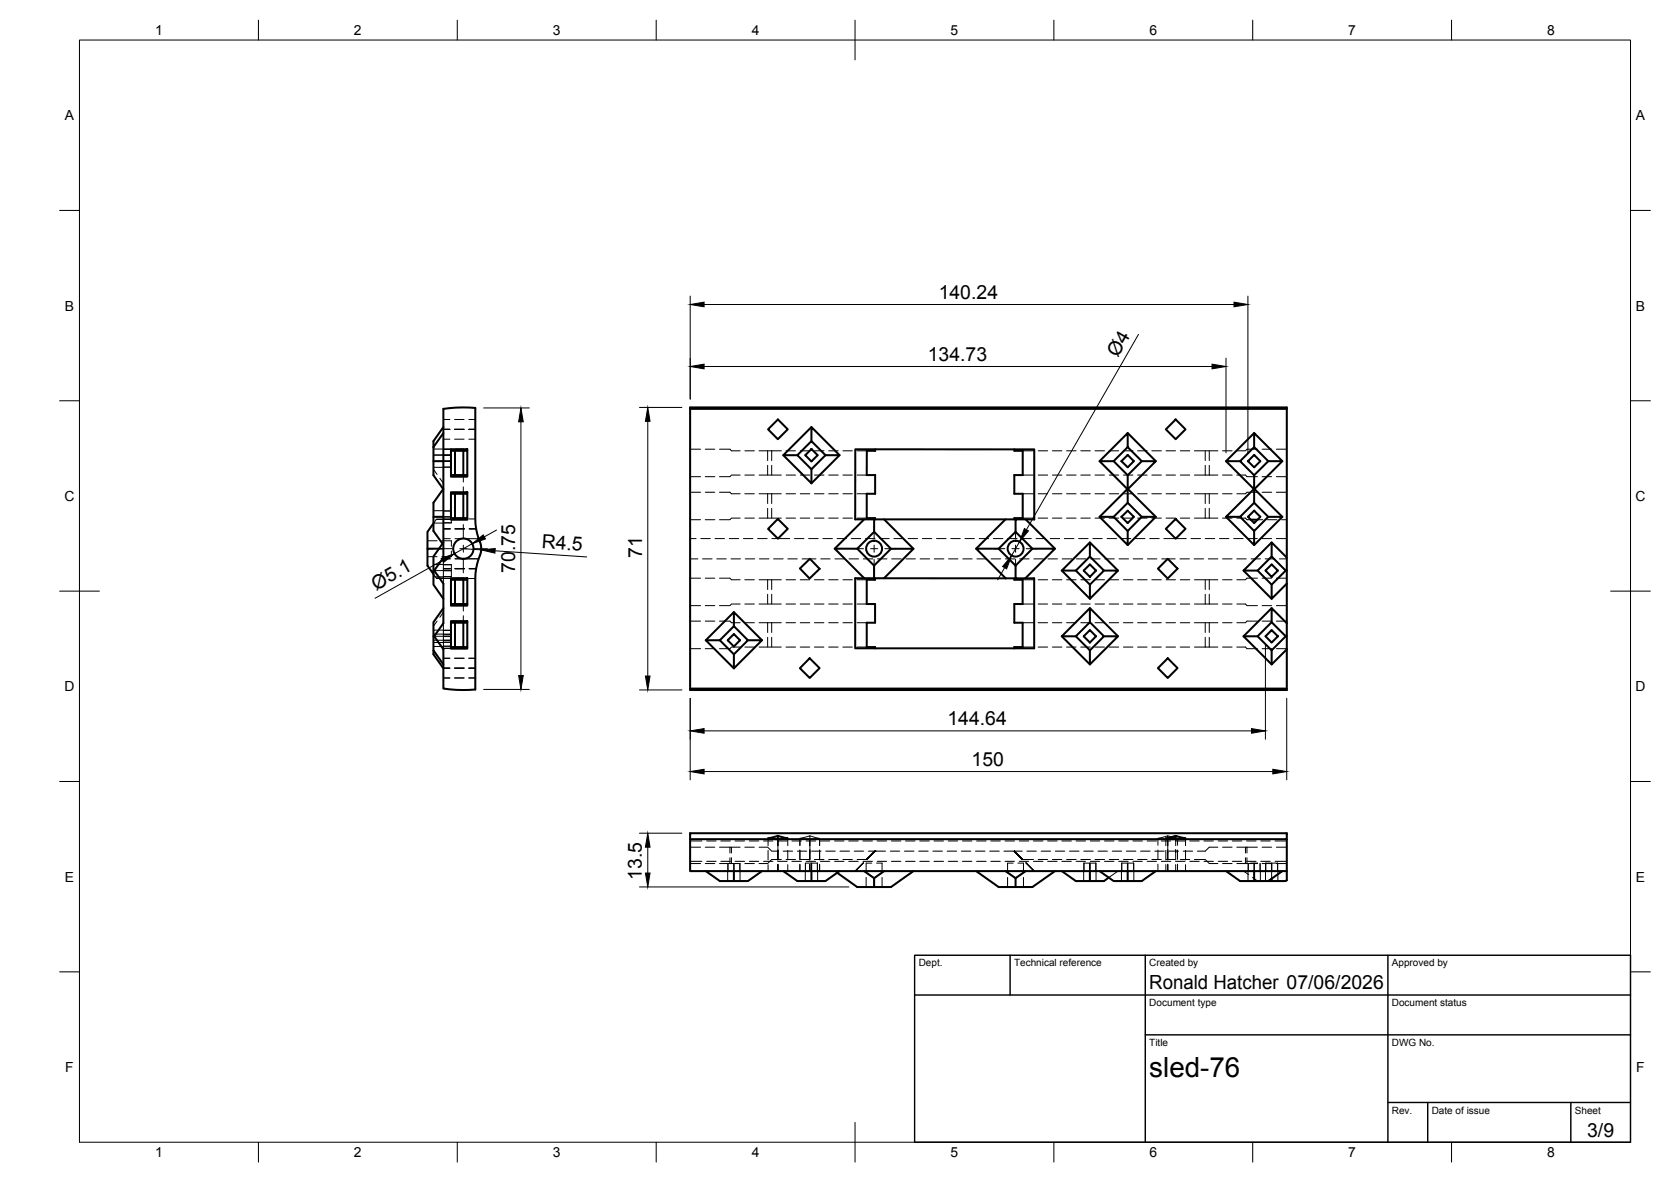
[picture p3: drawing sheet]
<svg xmlns="http://www.w3.org/2000/svg" width="420mm" height="297mm" viewBox="0 0 420 297" stroke-linecap="round" stroke-linejoin="round" font-family="sans-serif">
<!-- layer: Hidden -->
<g fill="none" stroke="#000" stroke-width=".25">
<path d="M109 114.3h4.5l-4.5 .1M109 112.8h2.5M109 117.9l.9 1.3M111.5 115.8h2v.2h-4.5M111.5 110.4h1.6M111.5 107.9h1.6M111.5 105.4h1.6M111.5 115.9h2M111.5 114.5h2M111.5 112.9h1.9M113.4 114.4l.1 1.4M113.4 112.9h-1.9h2v1.4"/>
<path d="M113.5 116l-.1 1.4M113.5 117.4h-4.5M114.3 110.4h2.4M114.3 107.9h2.4M114.3 105.4h2.4M114.6 112.9h1.9v.4M114.6 112.9h1.9M116.5 119.4v1.7M117.9 110.4h1.6M117.9 107.9h1.6M117.9 105.4h1.6M173.5 119.8h2.6"/>
<path d="M173.5 112.9h2.6M173.5 102.5h3M177.3 119.8h2.4M177.3 112.9h2.4M177.7 102.5h2.4M180.9 112.9h2.6l.4 .4h2.2M181.3 102.5h2.3M184.8 102.5h2.4M186.1 119.4h-2.2l-.4 .4h-2.6M187.3 119.4h2.4M187.3 113.3h2.4M188.4 102.5h2.4"/>
<path d="M190.9 119.4h5.6M190.9 113.3h5.6M192 102.5h2.4M193 113.3v2.4M193 116.9v2.5M194 113.3v2.4M194 116.9v2.5M195.5 102.5h2.4M197.7 119.4h2.3M197.7 113.3h2.3M199.1 102.5h2.4M201.2 119.4h2.4"/>
<path d="M201.2 113.3h2.4M202.7 102.5h2.4M204.8 119.4h2.4M204.8 113.3h2.4M206.3 102.5h2.3M208.4 119.4h2.4M208.4 113.3h2.4M209.8 102.5h2.4M211.9 119.4h2.4M211.9 113.3h2.4M213.4 102.5h2.4M215.5 119.4h2.4"/>
<path d="M215.5 113.3h2.5M217 102.5h2.4M220.6 102.5h2.3M224.1 102.5h2.4M227.7 102.5h2.4M231.3 102.5h2.4M234.8 102.5h2.4M238.4 102.5h2.4M242 102.5h2.4M245.6 102.5h2.3M249.1 102.5h2.4M252.7 102.5h2.4"/>
<path d="M256.3 102.5h2.4M257.2 119.4h2.7M257.2 113.3h2.7M259.8 102.5h2.4M261 119.4h2.4M261 113.3h2.4M263.4 102.5h2.4M264.6 119.4h2.4M264.6 113.3h2.4M267 102.5h2.4M268.2 119.4h2.4M268.2 113.3h2.4"/>
<path d="M270.6 102.5h2.3M271.8 119.4h2.4M271.8 113.3h2.4M274.2 102.5h2.3M275.3 119.4h2.4M275.3 113.3h2.4M277.7 102.5h2.4M278.9 119.4h2.4M278.9 113.3h2.4M281.3 102.5h2.4M282.5 119.4h2.4M282.5 113.3h2.4"/>
<path d="M284.9 102.5h2.3M286 119.4h2.4M286 113.3h2.4M288.4 102.5h2.4M289.6 119.4h2.4M289.6 113.3h2.4M292 102.5h2.4M293.2 119.4h2.4M293.2 113.3h2.4M295.6 102.5h2.4M296.8 119.4h2.3M296.8 113.3h2.3"/>
<path d="M299.1 102.5h2.4M300.3 113.3h5.9M300.3 119.4h5.9M302.7 102.5h2.4M303 113.3v2.4M303 116.9v2.5M304.1 113.3v2.4M304.1 116.9v2.5M306.3 102.5h2.4M307.4 119.4h2.4M307.4 113.3h2.4M309.9 102.5h2.4"/>
<path d="M311 119.4h2.2l.3 .4h2.7M313.4 102.5h2.4M316.2 112.9h-2.7l-.3 .4h-2.2M317 102.5h2.4M317.4 119.8h2.3M317.4 112.9h2.3M320.6 102.5h3M320.9 119.8h2.7M320.9 112.9h2.7M107.5 137.9h1.4M107.5 135.9h2.4M107.5 139.9h2.4"/>
<path d="M109 131.5h2.5M109 128.3h2.5M109.7 130.5h1.8M110.1 137.9h1.4M110.6 120.2l.9 1.3M111.1 135.9h2.4v1.4M111.3 136.6l.2 .4M111.5 130.5h-1.8l-.7 1M111.5 131.4h2zM111.5 129.8h2l-2 .1M111.5 135.4h1.7M111.5 132.9h1.7"/>
<path d="M111.5 130.4h1.6M111.5 130.5h1.9h-1.9M111.5 128.4h2M113.4 128.4l.1 1.4M113.5 138.5v1.4h-2.4M113.5 129.9v1.5M114.3 130.4h2.4M114.4 135.4h1.7M114.4 132.9h2.4M116.1 135.4h.1M116.5 122.4v1.7M116.5 130.2v.3h-1.9"/>
<path d="M116.9 135.4h.1M116.9 135.4h3.5M117.9 130.4h1.6M118 132.9h1.7M173.5 130.6h2.6M173.5 123.7h2.6M173.5 135.3h1.5M176.2 135.3h2.4M177.3 130.6h2.4M177.3 123.7h2.4M179.8 135.3h2.4M180.9 123.7h2.6l.4 .4h2.2"/>
<path d="M183.4 135.3h2.3M186.1 130.2h-2.2l-.4 .4h-2.6M186.9 135.3h2.4M187.3 130.2h2.4M187.3 124.1h2.4M190.5 135.3h2.4M190.9 130.2h5.5M190.9 124.1h5.5M193 124.1v2.4M193 127.7v2.5M194 124.1v2.4M194 127.7v2.5"/>
<path d="M194.1 135.3h4.5M197.7 130.2h2.3M197.7 124.1h2.3M199.8 135.3h2.3M201.2 130.2h2.4M201.2 124.1h2.4M203.3 135.3h2.4M204.8 130.2h2.4M204.8 124.1h2.4M206.9 135.3h2.4M208.4 130.2h2.4M208.4 124.1h2.4"/>
<path d="M210.5 135.3h2.4M211.9 130.2h2.4M211.9 124.1h2.4M214.1 135.3h2.3M215.5 130.2h2.4M215.5 124.1h2.4M217.6 135.3h2.4M221.2 135.3h2.4M224.8 135.3h2.4M228.3 135.3h2.4M231.9 135.3h2.4M235.5 135.3h2.4"/>
<path d="M239.1 135.3h2.3M242.6 135.3h2.4M246.2 135.3h2.4M249.8 135.3h2.4M253.3 135.3h2.4M256.9 135.3h2.4M257.2 130.2h2.6M257.2 124.1h2.7M260.5 135.3h2.4M261 130.2h2.4M261 124.1h2.4M264.1 135.3h2.3"/>
<path d="M264.6 130.2h2.4M264.6 124.1h2.4M267.6 135.3h2.4M268.2 130.2h2.4M268.2 124.1h2.4M271.2 135.3h2.4M271.8 130.2h2.4M271.8 124.1h2.4M274.8 135.3h2.4M275.3 130.2h2.4M275.3 124.1h2.4M278.4 135.3h2.3"/>
<path d="M278.9 130.2h2.4M278.9 124.1h2.4M281.9 135.3h2.4M282.5 130.2h2.4M282.5 124.1h2.4M285.5 135.3h2.4M286 130.2h2.4M286 124.1h2.4M289.1 135.3h2.4M289.6 130.2h2.4M289.6 124.1h2.4M292.7 135.3h5.6"/>
<path d="M293.2 130.2h2.4M293.2 124.1h2.4M296.8 130.2h2.3M296.8 124.1h2.3M299.5 135.3h2.4M300.3 124.1h5.9M300.3 130.2h5.9M303 124.1v2.4M303 127.7v2.5M303 135.3h2.4M304.1 124.1v2.4M304.1 127.7v2.5"/>
<path d="M306.6 135.3h2.4M307.4 130.2h2.4M307.4 124.1h2.4M310.2 135.3h2.4M311 130.2h2.2l.3 .4h1M313.8 135.3h2.3M316.2 123.7h-2.7l-.3 .4h-2.2M316.2 130.6h1.3M317.3 135.3h2.4M317.4 123.7h2.3M318.7 130.6h2.4M320.9 135.3h2.7"/>
<path d="M320.9 123.7h2.7M322.3 130.6h1.3M109 144.3l.7 1h3.7M109 141.8h2.5M109 145h2.5M109 159.3h2.5M109 158.4h2.5M109.2 143.4h2.3M109.2 159.9h2.3M109.9 156.1l-.9 1.3M111.5 159.8h2v1.6M111.5 141.8l2 .1"/>
<path d="M111.5 144.9h2zM111.5 143.3h2v1.6M111.5 143.3l2 .2M111.5 159.8v.2M111.5 140.4h1.7M111.5 142.9h1.7M111.5 145.4h1.6M111.5 160h2M111.5 140.1v1.7M111.5 143.5v3.2M111.5 156.6v3.2M111.5 160v3.2"/>
<path d="M111.5 158.4h2M111.5 159.4h1.9M111.5 153.8l-.9 1.3M113.4 158.4h.1M113.5 141.9v1.4M113.5 158.4v1.4M113.5 141.9h-2v1.4M114.3 145.4h2.4M114.4 140.4h1.7M114.4 142.9h2.4M114.6 145.3h1.9v.4M116.5 151.8v1.8"/>
<path d="M116.5 154.7v1.8M116.9 140.4h3.5M117.9 145.4h1.6M118 142.9h1.7M173.5 152.2h2.6M173.5 145.3h2.6M173.5 156.1h2.6M173.5 140.4h2M176.7 140.4h2.3M177.3 152.2h2.4M177.3 145.3h2.4M177.3 156.1h2.4"/>
<path d="M180.2 140.4h2.4M180.9 156.1h2.6l.4 .4h2.2M180.9 145.3h2.6l.4 .4h2.2M183.8 140.4h2.4M186.1 151.8h-2.2l-.4 .4h-2.6M187.3 151.8h2.4M187.3 156.5h2.4M187.3 145.7h2.4M187.4 140.4h2.4M190.9 151.8h5.5M190.9 156.5h5.5M190.9 145.7h5.5"/>
<path d="M190.9 140.4h2.4M193 145.7v2.5M193 149.3v2.5M193 156.5v2.4M194 145.7v2.5M194 149.3v2.5M194 156.5v2.4M194.5 140.4h2.4M197.6 151.8h2.4M197.6 156.5h2.4M197.7 145.7h2.3M198.1 140.4h2.4"/>
<path d="M201.2 151.8h2.4M201.2 156.5h2.4M201.2 145.7h2.4M201.7 140.4h1.9M203.7 140.4h1.5M204.8 151.8h2.4M204.8 156.5h2.4M204.8 145.7h2.4M206.4 140.4h2.3M208.4 151.8h2.3M208.4 156.5h2.3M208.4 145.7h2.3"/>
<path d="M209.9 140.4h2.4M211.9 151.8h2.4M211.9 156.5h2.4M211.9 145.7h2.4M213.5 140.4h2.4M215.5 151.8h2.4M215.5 156.5h2.4M215.5 145.7h2.4M217.1 140.4h2.4M220.6 140.4h2.4M224.2 140.4h2.4M227.8 140.4h2.4"/>
<path d="M231.4 140.4h2.3M234.9 140.4h2.4M238.5 140.4h2.4M242.1 140.4h2.4M245.6 140.4h2.4M249.2 140.4h2.4M252.8 140.4h2.4M256.4 140.4h2.3M257.1 151.8h2.7M257.1 156.5h2.7M257.1 145.7h2.7M259.9 140.4h2.4"/>
<path d="M261 156.5h2.4M261 151.8h2.4M261 145.7h2.4M263.5 140.4h2.4M264.6 151.8h2.4M264.6 156.5h2.4M264.6 145.7h2.4M267.1 140.4h2.4M268.2 151.8h2.4M268.2 156.5h2.4M268.2 145.7h2.4M270.7 140.4h2.3"/>
<path d="M271.8 151.8h2.3M271.8 156.5h2.3M271.8 145.7h2.3M274.2 140.4h2.4M275.3 151.8h2.4M275.3 156.5h2.4M275.3 145.7h2.4M277.8 140.4h2.4M278.9 151.8h2.4M278.9 156.5h2.4M278.9 145.7h2.4M281.4 140.4h2.4"/>
<path d="M282.5 151.8h2.4M282.5 156.5h2.4M282.5 145.7h2.4M284.9 140.4h2.4M286 151.8h2.4M286 156.5h2.4M286 145.7h2.4M288.5 140.4h2.4M289.6 151.8h2.4M289.6 156.5h2.4M289.6 145.7h2.4M292.1 140.4h1.5"/>
<path d="M293.2 156.5h2.4M293.2 151.8h2.4M293.2 145.7h2.4M293.6 140.4h1.9M296.7 140.4h2.4M296.8 151.8h2.3M296.8 156.5h2.3M296.8 145.7h2.3M300.2 140.4h2.4M300.3 156.5h5.9M300.3 145.7h5.9M300.3 151.8h5.9"/>
<path d="M303 145.7v2.5M303 149.3v2.5M303 156.5v2.4M303.8 140.4h2.4M304.1 145.7v2.5M304.1 149.3v2.5M304.1 156.5v2.4M307.4 151.8h2.4M307.4 156.5h2.4M307.4 145.7h2.4M307.4 140.4h2.4M311 151.8h2.2l.3 .4h2.7"/>
<path d="M311 140.4h2.4M314.6 140.4h2.3M316.2 156.1h-2.7l-.3 .4h-2.2M316.2 145.3h-2.7l-.3 .4h-2.2M317.4 152.2h2.3M317.4 145.3h2.3M317.4 156.1h2.3M318.1 140.4h2.4M320.9 152.2h2.7M320.9 145.3h2.7M320.9 156.1h2.7M321.7 140.4h1.9"/>
<path d="M109 162.5h2.5M109 161.5h2.5M109 160.9h2.5M111.5 167.9h1.6M111.5 170.4h1.6M111.5 165.4h1.6M111.5 161.4h2M111.5 161h1.9M111.5 160.9h1.9M111.5 162.4h1.9M111.5 162.9h1.9M113.4 161.4h.1"/>
<path d="M114.3 167.9h2.4M114.3 170.4h2.4M114.3 165.4h2.4M116.5 162.6v.3h-1.9M117.9 167.9h1.6M117.9 170.4h1.6M117.9 165.4h1.6M173.5 163h2.6M173.5 173.3h3M177.3 163h2.4M177.7 173.3h2.4M181.3 173.3h2.3"/>
<path d="M184.8 173.3h2.4M186.1 162.6h-2.2l-.4 .4h-2.6M187.3 162.6h2.4M188.4 173.3h2.4M190.9 162.6h5.5M192 173.3h2.4M193 160.2v2.4M194 160.2v2.4M195.5 173.3h2.4M197.6 162.6h2.4M199.1 173.3h2.4M201.2 162.6h2.4"/>
<path d="M202.7 173.3h2.4M204.8 162.6h2.4M206.3 173.3h2.3M208.4 162.6h2.3M209.8 173.3h2.4M211.9 162.6h2.4M213.4 173.3h2.4M215.5 162.6h2.4M217 173.3h2.4M220.6 173.3h2.3M224.1 173.3h2.4M227.7 173.3h2.4"/>
<path d="M231.3 173.3h2.4M234.8 173.3h2.4M238.4 173.3h2.4M242 173.3h2.4M245.6 173.3h2.3M249.1 173.3h2.4M252.7 173.3h2.4M256.3 173.3h2.4M257.1 162.6h2.7M259.8 173.3h2.4M261 162.6h2.4M263.4 173.3h2.4"/>
<path d="M264.6 162.6h2.4M267 173.3h2.4M268.2 162.6h2.4M270.6 173.3h2.3M271.8 162.6h2.3M274.2 173.3h2.3M275.3 162.6h2.4M277.7 173.3h2.4M278.9 162.6h2.4M281.3 173.3h2.4M282.5 162.6h2.4M284.9 173.3h2.3"/>
<path d="M286 162.6h2.4M288.4 173.3h2.4M289.6 162.6h2.4M292 173.3h2.4M293.2 162.6h2.4M295.6 173.3h2.4M296.8 162.6h2.3M299.1 173.3h2.4M300.3 162.6h5.9M302.7 173.3h2.4M303 160.2v2.4M304.1 160.2v2.4"/>
<path d="M306.3 173.3h2.4M307.4 162.6h2.4M309.9 173.3h2.4M311 162.6h2.2l.3 .4h2.7M313.4 173.3h2.4M317 173.3h2.4M317.4 163h2.3M320.6 173.3h3M320.9 163h2.7M173.5 217h2.6M173.5 212.9h2.6M173.5 211.3h3"/>
<path d="M173.5 216.5h3M177.3 217h2.4M177.3 212.9h2.4M177.7 211.3h2.4M177.7 216.5h2.4M180.9 217h2.6M180.9 212.9h2.6M181.3 211.3h2.3M181.3 216.5h2.3M183 218.9v2.5M183 217v1.9M183.5 212.9h.4v1.5"/>
<path d="M183.5 212.9v1.5M183.5 215.5v1.5M183.9 215.5v1.5h-.4M183.9 217h2.2M183.9 212.9h2.2M184.5 217v1.9M184.6 217v1.9M184.8 211.3h2.4M184.8 216.5h2.4M186 217v1.9M186.1 218.9v2.5M187.3 217h2.4"/>
<path d="M187.3 212.9h2.4M188.4 211.3h2.4M188.4 216.5h2.4M190.9 212.9h2.1l1 1h1.7M192 211.3h2.4M192 216.5h2.4M193.1 210.7v1.8M193.1 213.7v2.4M193.1 217.3v1.6M195.5 211.3h2.4M195.5 216.5h2.4M195.6 210.9v1.6"/>
<path d="M195.6 213.7v2.4M195.6 217.3v1.6M195.6 212.5v-1.6v3.4M195.6 213.5v2.5M195.6 217.2v1.7M196.5 216h-2.5l-1 1h-2.1M196.9 213.9h2.4M197.7 216h2.3M198.1 210.7v1.8M198.1 213.7v2.4M198.1 217.3v1.6M199.1 211.3h2.4"/>
<path d="M199.1 216.5h2.4M200.5 213.9h2.4M201.1 212.4v-1.7l2.5-.7v3.5M201.1 210.7l2.5 .2M201.1 210.9v1.6M201.1 213.6v2.5M201.1 217.2v1.7M201.2 216h2.4M202.5 218.9v2.5M202.5 216.9v2v-2h1.5M202.7 211.3h2.4M202.7 216.5h2.4"/>
<path d="M203.6 213.7v2.4M203.6 217.3v1.6M203.6 210.9v1.6M203.6 213.5v.8M203.6 210l2.5 .7M203.6 214.3v1.7M203.6 217.2v1.7M204 218.9v-2l.1 2M204.1 213.9h2.3M204.1 216.9h1.4M204.8 216h2.4M205.5 216.9v2z"/>
<path d="M205.6 218.9v2.5M206.1 210.7l-2.5 .2v1.6M206.1 210.7v1.8M206.1 213.6v2.5M206.1 217.2v1.7M206.3 211.3h2.3M206.3 216.5h2.3M207.6 213.9h2.4M208.4 216h2.4M209.8 211.3h2.4M209.8 216.5h2.4M209.9 218.9l.6 .4"/>
<path d="M211.2 213.9h2.4M211.9 216h2.4M213.4 211.3h2.4M213.4 216.5h2.4M214.8 213.9h2.3M215.5 216h2.5M217 211.3h2.4M217 216.5h2.4M217.1 216.8l-2.1 2.1M217.3 218.9l2.5 1.8v2.2M218.4 213.9h1.6l-2 2.1M219.2 216.9h-1.4v2.4"/>
<path d="M220 213.9l-2.1 2.1M220 213.9h.1M220 213.9h2.7M220 213.9l-2 2.1M220.4 216.9h1.4v2.4M220.6 211.3h2.3M220.6 216.5h2.3M222.3 218.9l-2.5 1.8M223.9 213.9h2.3M224.1 211.3h2.4M224.1 216.5h2.4M227.4 213.9h2.4"/>
<path d="M227.7 211.3h2.4M227.7 216.5h2.4M231 213.9h2.4M231.3 211.3h2.4M231.3 216.5h2.4M234.6 213.9h2.4M234.8 211.3h2.4M234.8 216.5h2.4M238.1 213.9h2.4M238.4 211.3h2.4M238.4 216.5h2.4M241.7 213.9h2.4"/>
<path d="M242 211.3h2.4M242 216.5h2.4M245.3 213.9h2.4M245.6 211.3h2.3M245.6 216.5h2.3M248.9 213.9h2.3M249.1 211.3h2.4M249.1 216.5h2.4M252.4 213.9h4.6M252.7 211.3h2.4M252.7 216.5h2.4M252.9 218.9l2.5 1.8"/>
<path d="M254.8 216.9h-1.5v2.4M255 213.9l2.1 2.1M255.9 216.9h1.4v2.4M256.3 211.3h2.4M256.3 216.5h2.4M257.1 216l-2-2.1 2.1 2.1h2.7M257.2 216h.1M257.8 218.9l-2.4 1.7M258 216.8l2.1 2.1M258.2 213.9h2.4M259.8 211.3h2.4M259.8 216.5h2.4"/>
<path d="M261 216h2.4M261.8 213.9h2.4M263.4 211.3h2.4M263.4 216.5h2.4M264.6 216h2.4M265.3 213.9h2.4M267 211.3h2.4M267 216.5h2.4M268.2 216h2.4M268.9 213.9h2.4M270.6 211.3h2.3M270.6 216.5h2.3"/>
<path d="M271.8 216h2.4M272.5 218.9v2.5M272.5 213.9h2.4M272.5 216.9v2zM272.5 216.9h1.5M274 218.9v-2h.1v2M274.1 216.9h1.4M274.2 211.3h2.3M274.2 216.5h2.3M275.3 216h2.4M275.5 216.9v2zM275.6 218.9v2.5"/>
<path d="M276.1 213.9h2.3M277.7 211.3h2.4M277.7 216.5h2.4M278.9 216h2.4M279.7 213.9h2.3M281.1 218.9l-2.3 1.6M281.3 211.3h2.4M281.3 216.5h2.4M282 218.9v2.5M282 216.9v2zM282 216.9h1.5M282.5 216h2.4"/>
<path d="M283.2 213.9h2.4M283.5 218.9h.1v-2h-.1v2M283.6 216.9h1.5M284.9 211.3h2.3M284.9 216.5h2.3M285.1 216.9v2M285.1 216.9v4.5M286 216h2.4M286.8 213.9h2.4M288.4 211.3h2.4M288.4 216.5h2.4M289.6 216h2.4"/>
<path d="M290.4 213.9h2.3M291.1 212.4v-1.7l2.5-.7v3.5M291.1 210.7l2.5 .2v1.6v-1.6l2.5-.2M291.1 213.6v2.4M291.1 217.2v1.7M292 211.3h2.4M292 216.5h2.4M293.1 210.7v1.8M293.1 213.7v2.4M293.1 217.3v1.6M293.2 216h2.4M293.6 213.7v2.4"/>
<path d="M293.6 213.5v.8zM293.6 210l2.5 .7M293.6 217.2v1.7M293.9 213.9h2.4M295.6 211.3h2.4M295.6 216.5h2.4M295.6 213.5v.8zM295.6 210.9h.1M295.6 210.9v1.6M295.6 213.7v2.4M295.6 217.3v1.6M296.1 210.7v1.7"/>
<path d="M296.1 213.6v2.4M296.1 217.2v1.7M296.8 216h2.3M297.5 213.9h2.4M298.1 210.7v1.8M298.1 213.7v2.4M298.1 217.3v1.6M299.1 211.3h2.4M299.1 216.5h2.4M300.3 216h2.7l1.1 1h2.1M302.7 211.3h2.4M302.7 216.5h2.4"/>
<path d="M306.2 212.9h-2.1l-1.1 1h-1.9M306.3 211.3h2.4M306.3 216.5h2.4M307.4 217h2.4M307.4 212.9h2.4M309.9 211.3h2.4M309.9 216.5h2.4M311 217h2.2M311 212.9h2.2M312.7 218.9l1.3 .9M313.2 215.5v1.5h.3M313.4 211.3h2.4"/>
<path d="M313.4 216.5h2.4M313.5 212.9h-.3v1.5M313.5 212.9v1.5M313.5 215.5v1.5M313.5 217l2.7-.1-1.7 .1M313.5 212.9h2.7M313.8 218.9v2.5M313.9 217v1.9M315.3 216.9v2.1l.1-2.1M316.8 217v1.9M316.9 218.9v2.5M317 211.3h2.4"/>
<path d="M317 216.5h2.4M317.4 217h2.3M317.4 212.9h2.3M318.2 218.9v2.5M318.2 216.9l.1 2zM318.3 216.9h1.4M319.7 218.9v-2l.1 2M319.7 218.9v1.9M319.8 216.9h1.4M320.6 211.3h3M320.6 216.5h3M320.9 217h2.7"/>
<path d="M320.9 212.9h2.7M321.2 216.9v2zM321.3 218.9v2.5M217.8 220.5v2.4M221.8 220.5v2.4M253.3 220.5v2.4M257.3 220.5v2.4M314.9 220.5l1.3 .9"/>
</g>
<!-- layer: Visible -->
<g fill="none" stroke="#000" stroke-width=".51">
<path d="M109 112.4v7l2.4 3.5-2.4 3.5v7l2.3 3.2M109 115.9h2.5M111.5 107.3l-2.5 3.6v1.5M111.5 108.8l-2.5 3.6M113.4 112.9h4.1v6.9h-4.1zM113.4 119.4h4.1M113.4 113.3h4.1M114.4 113.3v6.1M116.5 113.3v6.1M173.5 102.4h150.1v.4h-150.1zM173.5 102.8v70.2M195.6 105.4l2.5 2.5-2.5 2.5-2.5-2.5z"/>
<path d="M197 114.4l7 7.1v-3.6M200.5 114.4l3.5-3.5 3.6 3.5-3.6 3.5zM202.5 114.3v.1M204 115.9h.1M204 112.9h.1M204 112.8l1.6 1.6-1.6 1.6-1.5-1.6zM204 110.9v-3.6l7.1 7.1h-3.5M204 107.3l-7 7.1h3.5M205.5 114.3v.1M211.1 114.4l-7.1 7.1M220 112.9v.4h-2l-.1 6.1h2.1v4.7h-2.1v6.1h2.1v.3M255.1 112.9v.4h2.1v6.1h-2.2v4.7h2.2v6.1h-2.2v.3"/>
<path d="M276.5 115.9l7-7.1v3.6l-3.5 3.5zM276.5 115.9l7 7M280 115.9l3.5 3.5M282 115.9l1.5-1.6 1.6 1.6-1.6 1.5zM282.1 115.8v.1M283.5 117.4h.1M283.5 114.4h.1M283.5 119.4l3.6-3.5h3.5l-7 7zM283.5 112.4l3.6 3.5M283.5 108.8l7.1 7.1M285.1 115.8v.1M295.6 105.4l2.5 2.5-2.5 2.5-2.5-2.5z"/>
<path d="M308.3 115.9l7 7v-3.5M311.8 115.9l3.5-3.5 3.6 3.5-3.6 3.5zM313.9 115.8v.1M315.3 117.4h.1M315.3 114.4h.1M315.3 114.3l1.6 1.6-1.6 1.5-1.5-1.5zM315.3 112.4v-3.6l7.1 7.1h-3.5M315.3 108.8l-7 7.1h3.5M316.8 115.8v.1M322.4 115.9l-7 7M323.6 102.8v37.3M109 131.5l-1.5 2.2v4.2"/>
<path d="M109 129.9h2.5M110.4 137.9h-2.9v4.2l1.5 2.2M111.4 122.9h.1M111.5 136.3l-2.5 3.6v3.5h.2l2.3 3.3v9.9l-2.3 3.3M113.4 123.7h4.1v6.9h-4.1zM113.4 130.2h4.1M113.4 124.1h4.1M114.4 124.1v6.1M116.5 124.1v6.1M120.6 139.6l-.9 3.4-.2 2.4v27.9l-4.8 .1-3.2-.4v-9.8l-2.3-3.3h-.2v-3.5l2.5-3.6M120.6 136.2l-.9-3.4-.2-2.4v-27.9l-4.8-.1-3.2 .4v37.3l-2.3 3.3M120.7 136.1l.3 1.8-.3 1.7"/>
<path d="M195.6 130.4l2.5 2.5-2.5 2.5-2.5-2.5zM217.3 130.5l-7.4 7.4M219.8 130.5v3.2l4.2 4.2M219.8 133.7l-4.3 4.2M222.3 130.5l7.4 7.4M252.8 130.5l-7.4 7.4M255.4 130.5h-40.4l.1-17.6h45v17.6h-2.2M255.4 133.7l-4.3 4.2M259.6 137.9h5.7l-7.5 7.4h-2.4v-3.2zM259.6 137.9l-4.2-4.2v-3.2h2.5l7.4 7.4M274 139.9v-3.6l7.1 7.1M274 136.3l-7 7.1h3.5"/>
<path d="M276.5 129.9h3.5l3.5 3.5v3.6zM280 129.9l3.5-3.5 3.6 3.5M282 129.9l1.5-1.6 1.6 1.6-1.6 1.6zM282.1 129.8v.1M283.5 131.4h.1M283.5 128.4h.1M283.5 133.4l3.6-3.5h3.5l-7.1 7.1M283.5 126.4v-3.5l-7 7M283.6 122.9l7 7M285.1 129.8v.1M293.1 132.9l2.5-2.5 2.5 2.5-2.5 2.5zM308.3 129.9l7 7.1v-3.6"/>
<path d="M311.8 129.9l3.5-3.5 3.6 3.5-3.6 3.5zM313.8 129.9l1.5-1.6 1.6 1.6-1.6 1.6zM313.9 129.8v.1M314.5 130.6h1.7M315.3 122.9l-7 7h3.5M315.3 131.4h.1M315.3 128.4h.1M315.3 126.4l.1-3.5 7 7M316.8 129.8v.1M318.9 129.9h3.5l-7.1 7.1M319.7 136.3l3.9 3.8v3.3h-.3l-3.6-3.5zM319.7 139.9l-3.5 3.5 3.5 3.5"/>
<path d="M319.7 136.3l-7 7.1h3.5M109 159.9v3.5l2.5 3.6M109 143.4v3.5l2.5 3.6M113.4 145.3h4.1v6.9h-4.1zM113.4 156.1h4.1v6.9h-4.1zM113.4 151.8h4.1M113.4 156.5h4.1M113.4 145.7h4.1M114.4 145.7v6.1M114.4 156.5v6.1M116.5 145.7v6.1M116.5 156.5v6.1"/>
<path d="M184.5 159.4h.1M184.5 157.4l3.6 3.5-3.6 3.5-3.5-3.5zM184.5 157.4v-3.6l7.1 7.1M184.5 153.8l-7 7.1M201.1 142.9l2.5-2.5 2.5 2.5-2.5 2.5zM219.8 142.1l4.2-4.2h5.7l-7.4 7.4h-2.5zM219.8 142.1l-4.3-4.2h-5.6l7.4 7.4M219.8 145.3h-4.8v17.6h45v-17.6h-2.2M220 145.3v.4h-2.1v6.1h2.1v4.7h-2.1v6.1h2.1v.3M222.3 145.3h33.1M255 145.3v.4h2.1v6.1h-2.1v4.7h2.1v6.1h-2.1v.3M255.4 142.1l-4.3-4.2h-5.7l7.5 7.4"/>
<path d="M267 159.9l7 7.1M267 143.4l7 7.1M270.5 159.9l3.5-3.5 3.6 3.5-3.6 3.5zM270.5 143.4l3.5-3.5 3.6 3.5-3.6 3.5zM272.5 159.9l1.5-1.5 1.6 1.5-1.6 1.6zM272.5 143.4l1.5-1.6 1.6 1.6-1.6 1.6zM272.6 159.8v.1M272.6 143.3v.1M274 144.9h.1M274 158.4h.1M274 141.9h.1M274 156.4v-3.6l7.1 7.1"/>
<path d="M274 152.8l-7 7.1h3.5M275.5 159.8v.1M275.5 143.3v.1M277.6 159.9h3.5l-7.1 7.1v-3.6M277.6 143.4h3.5l-7.1 7.1v-3.6M291.1 142.9l2.5-2.5 2.5 2.5-2.5 2.5zM312.7 143.4l7 7.1M316.2 159.9h-3.5l7 7.1M318.2 143.4l1.5-1.6 1.6 1.6-1.6 1.6zM318.2 159.9l1.5-1.5 1.6 1.5-1.6 1.6zM318.3 143.3v.1M318.3 159.8v.1"/>
<path d="M319.7 144.9h.1M319.7 141.9h.1M319.7 158.4h.1M319.7 152.8l3.9 3.8v3.3h-.3l-3.6-3.5zM319.7 156.4l-3.5 3.5 3.5 3.5M319.7 152.8l-7 7.1M321.2 143.3v.1M321.2 159.8v.1M323.3 159.9l-3.6 3.5v3.6l3.9-3.8M323.3 143.4l-3.6 3.5v3.6l3.9-3.8M323.6 143.4v13.2M323.6 159.9v3.3"/>
<path d="M109 163.4v1l2.5 3.6M113.4 162.6h4.1M181 160.9h-3.5l7 7.1v-3.6M183 160.9l1.5-1.6 1.6 1.6-1.6 1.6zM183.1 160.8v.1M184.5 162.4h.1M186 160.8v.1M188.1 160.9h3.5l-7.1 7.1M203.6 165.4l2.5 2.5-2.5 2.5-2.5-2.5zM274 161.4h.1M293.6 165.4l2.5 2.5-2.5 2.5-2.5-2.5zM319.7 161.4h.1"/>
<path d="M323.6 163.2v10.2h-150.1v-.4h150.1M173.5 209.4h150.1v1.5h-150.1zM173.5 210.9v8h150.1v-8M177.5 218.9l3.5 2.5h7.1l3.5-2.5M184.5 218.9v2.5M195.6 210l2.5 .7-2.5 .2-2.5-.2 2.5-.7v.9M197 218.9l3.5 2.5h7.1l3.5-2.5M204 218.9v2.5M210.5 219.3l5 3.6h4.3M217.3 218.9l2.5 1.8 2.5-1.8M229.7 218.9l-5.7 4h-4.2v-2.2M245.4 218.9l5.7 4h4.3"/>
<path d="M252.8 218.9l2.6 1.8M257.9 218.9l-2.5 1.8v2.2h4.2l5.7-4M267 218.9l3.5 2.5h7.1l1.2-.9M274 218.9v2.5M276.5 218.9l3.5 2.5h3.5v-2.5M290.6 218.9l-3.5 2.5h-3.6M293.1 210.7l2.5-.7v.9zM295.6 210l2.5 .7-2.5 .2M308.3 218.9l3.5 2.5h7.1M315.3 218.9v2.5M322.4 218.9l-3.5 2.5M323.6 218.9v2.3l-.3 .2h-3.6v-.6"/>
<path d="M318.9 221.4h.8"/>
<circle cx="116.5" cy="137.9" r="2.55"/>
<circle cx="219.8" cy="137.9" r="2"/>
<circle cx="255.4" cy="137.9" r="2"/>
</g>
<!-- layer: BORDER -->
<g fill="none" stroke="#000" stroke-width=".25">
<path d="M20 10.1h390v276.9h-390zM65 5.1v5M115 5.1v5M165 5.1v5M215 5.1v10M265 5.1v5M315 5.1v5M365 5.1v5M15 52.9h5M410 52.9h5M15 100.7h5M410 100.7h5"/>
<path d="M15 148.6h10M405 148.6h10M15 196.4h5M410 196.4h5M15 244.2h5M410 244.2h5M65 287v5M115 287v5M165 287v5M215 282.1v9.9M265 287v5M315 287v5"/>
<path d="M365 287v5"/>
</g>
<!-- layer: TITLEBLOCK -->
<path d="M230 240.1h180v46.9h-180zM230 250h180M254 240.1v9.9M288 240.1v46.9M349 240.1v46.9M288 260.1h122M349 277.1h61M359 277.1v9.9M395 277.1v9.9" fill="none" stroke="#000" stroke-width=".36"/>
<!-- layer: Smart Centers -->
<g fill="none" stroke="#000" stroke-width=".25">
<path d="M110.4 137.9h3.4M115.6 137.9h1.8M116.5 131.8v3.4M116.5 137v1.8M119.2 137.9h3.4M214.3 137.9h2.8M218.9 137.9h1.8M219.8 132.4v2.8M219.8 137v1.8M222.5 137.9h2.8M249.9 137.9h2.8M254.4 137.9h1.8"/>
<path d="M255.4 132.4v2.8M255.4 137v1.8M258 137.9h2.8M116.5 140.6v3.3M219.8 140.6v2.8M255.4 140.6v2.8"/>
</g>
<!-- layer: FD_Dimensions -->
<g fill="none" stroke="#000" stroke-width=".25">
<path d="M173.5 74.4v25.9M177 76.5h133.3M313.8 74.4v39.4M177 92.1h127.8M286.3 84l-28.2 49.1M308.3 90v23.8M121.6 102.5h11.5M131 106v63.8M160.8 102.4h10.6M162.9 105.9v64M116.5 137.9l4.5 .3M118.7 136.6l-4.4 2.5"/>
<path d="M120.7 136.1l.3 1.6-.2 1.6M124.5 138.4l23 1.6M124.8 133.2l-3 1.7M256.3 136.2l-1.9 3.4M111.2 140.9l-16.9 9.5M252.6 142.7l-1.7 3M121.6 173.3h11.5M160.8 173.4h10.6M173.5 175.5v20.5M318.2 162v23.8M323.5 175.5v20.5M177 193.9h143"/>
<path d="M177 183.7h137.7M160.8 209.4h10.6M162.9 212.9v6.5M160.8 222.9h52.6"/>
</g>
<g fill="#000" stroke="#000" stroke-width=".25">
<path d="M173.5 76.5l3.5-.6v1.2zM310.3 75.9l3.5 .6-3.5 .6zM173.5 92.1l3.5-.6v1.2zM304.8 91.5l3.5 .6-3.5 .6zM131 102.5l.6 3.5h-1.2zM162.9 102.4l.5 3.5h-1.1zM118.7 136.6l2.8-2.2 .6 1zM121 138.2l3.5-.4-.1 1.2zM257.6 132.8l1 .6-2.3 2.8zM110.9 140.3l3.4-1.2-2.8 2.3zM254.4 139.6l-1.3 3.3-1-.5zM130.4 169.8h1.2l-.6 3.5z"/>
<path d="M162.3 169.9h1.1l-.5 3.5zM173.5 193.9l3.5-.6v1.2zM173.5 183.7l3.5-.6v1.2zM314.7 183.1l3.5 .6-3.5 .6zM320 193.3l3.5 .6-3.5 .6zM162.3 219.4h1.1l-.5 3.5zM162.9 209.4l.5 3.5h-1.1z"/>
</g>
<text font-size="7" x="289" y="270.6">sled-76</text>
<g font-size="4.9">
<text x="236" y="75.1">140.24</text>
<text x="281.1" y="89.9" transform="rotate(-60 281.1 89.9)">Ø4</text>
<text x="233.3" y="90.6">134.73</text>
<text x="136.1" y="137.7" transform="rotate(4 136.1 137.7)">R4.5</text>
<text x="161.5" y="140.3" transform="rotate(-90 161.5 140.3)">71</text>
<text x="94.6" y="148.4" transform="rotate(-29 94.6 148.4)">Ø5.1</text>
<text x="129.5" y="144" transform="rotate(-90 129.5 144)">70.75</text>
<text x="238.2" y="182.2">144.64</text>
<text x="244.3" y="192.4">150</text>
<text x="161.4" y="221.1" transform="rotate(-90 161.4 221.1)">13.5</text>
<text x="289" y="248.5">Ronald Hatcher 07/06/2026</text>
<text x="399.1" y="285.7">3/9</text>
</g>
<g font-size="3.5">
<text x="39" y="8.8">1</text>
<text x="89" y="8.8">2</text>
<text x="139" y="8.8">3</text>
<text x="189" y="8.8">4</text>
<text x="239" y="8.8">5</text>
<text x="289" y="8.8">6</text>
<text x="339" y="8.8">7</text>
<text x="389" y="8.8">8</text>
<text x="16.3" y="30.2">A</text>
<text x="411.3" y="30.2">A</text>
<text x="16.3" y="78">B</text>
<text x="411.3" y="78">B</text>
<text x="16.2" y="125.9">C</text>
<text x="411.2" y="125.9">C</text>
<text x="16.2" y="173.7">D</text>
<text x="411.2" y="173.7">D</text>
<text x="16.3" y="221.6">E</text>
<text x="411.3" y="221.6">E</text>
<text x="16.4" y="269.4">F</text>
<text x="411.4" y="269.4">F</text>
<text x="39" y="290.8">1</text>
<text x="89" y="290.8">2</text>
<text x="139" y="290.8">3</text>
<text x="189" y="290.8">4</text>
<text x="239" y="290.8">5</text>
<text x="289" y="290.8">6</text>
<text x="339" y="290.8">7</text>
<text x="389" y="290.8">8</text>
</g>
<g font-size="2.5">
<text x="231" y="242.9">Dept.</text>
<text x="255" y="242.9">Technical reference</text>
<text x="289" y="242.9">Created by</text>
<text x="350" y="242.9">Approved by</text>
<text x="289" y="252.8">Document type</text>
<text x="350" y="252.8">Document status</text>
<text x="289" y="262.9">Title</text>
<text x="350" y="262.9">DWG No.</text>
<text x="350" y="279.9">Rev.</text>
<text x="360" y="279.9">Date of issue</text>
<text x="396" y="279.9">Sheet</text>
</g>
</svg>
